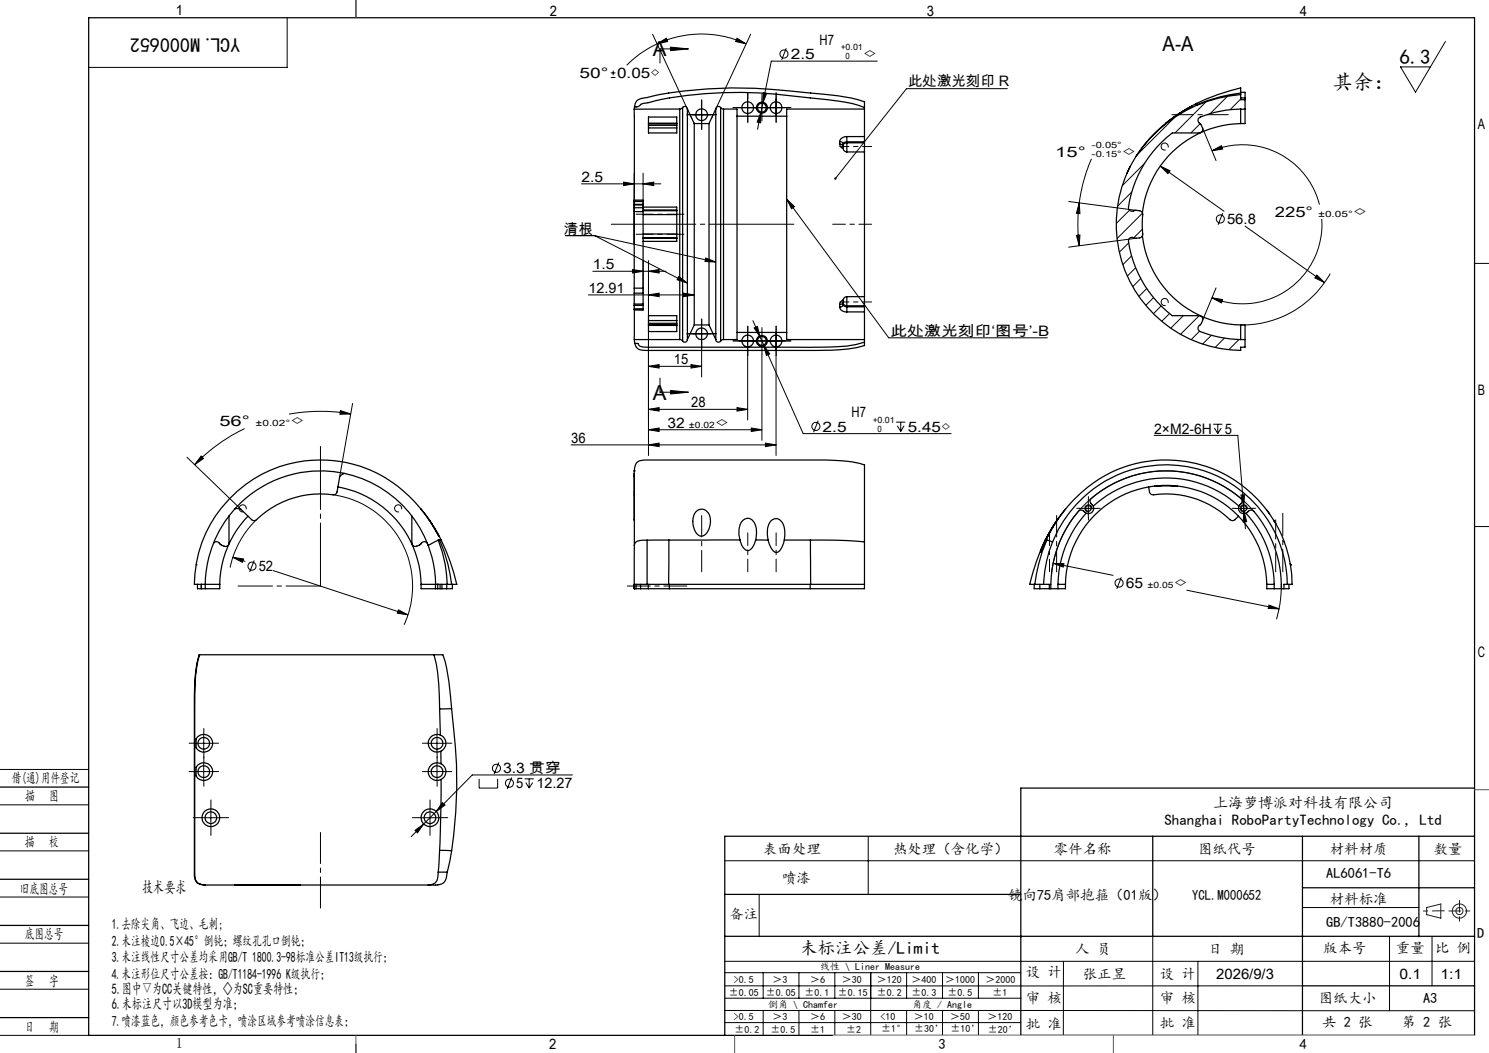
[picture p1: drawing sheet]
<svg xmlns="http://www.w3.org/2000/svg" width="420mm" height="297mm" viewBox="0 0 420 297" stroke-linecap="round" stroke-linejoin="round" font-family="sans-serif">
<g fill="none" stroke="#000" stroke-width=".28">
<path d="M100.4 0v5M81 5v14h-56M173 19.9v1.3M184.1 9.7l9.8 21.1M185.3 12.4l2.6-1.6 .4 .9zM185.3 12.4a29.7 29.7 0 0 1 25.2 0M185.3 12.4l-4.9 2.8-3.6 3.2M189.2 13.3l5 .5-5 .5zM194.2 13.8h-8v4M207.9 10.8l2.6 1.6-3-.7zM211.7 9.7l-9.8 21.1M221.8 13.6l-1.3 3.3"/>
<path d="M247.5 17.2h-29.9l-2.9 14.4M407.7 11.7l-8.4 14.3-4.3-7.1h8.5M172.3 21.9h1.3M172.3 20.6h1.3M195.4 32.4h5M197.9 29.9v5M208.4 30.4h13M210.9 27.9v5M214.7 31.6l-.1 3-1-.2zM214.7 31.6l-1 4.9M214.9 27.9v5M215.3 26.1l1 .2-1.1 2.8z"/>
<path d="M218.9 27.9v5M284.1 25h-28.4l-20.1 25.4M331.2 33.3l-10.5 10.4M338.5 34.9l-2.6 2.6M339.2 36.1l3.8 9.2M340.2 28.7l-8.8 8.8M346.2 27.2l-4.9 4.9M350 27.9l-3 3.1M164 51.9h22.4M175.9 51.4l3 .5-3 .4zM178.9 48.9v10.8M181.4 51.9l3-.5v.9z"/>
<path d="M181.4 48.9v10.8M221.9 56.2l2.2 2.1-.8 .6zM221.9 56.2l28.8 39.1h44.7M301.4 56.8l19.1 2.5M304.4 57.2l.2 3.1-1-.2zM304.4 57.2l-.4 6 .4 6.1M307.9 44.8l-1.5 3.7-.8 2.9-1.2 5.8M318.6 59.3l-3.7 3.7M319.2 54.1l-3.9 4M322.9 46l-6.2 6.3M327.3 46.8l18 12.8M327.3 46.8l2.7 1.4-.6 .8z"/>
<path d="M329.5 41.6a1 1 0 0 0-.9-1.3 1 1 0 0 0-1.1 1.1 1 1 0 0 0 1.3 .9M341.8 42.5l2.7-1.4 .3 .9zM341.8 42.5a22.4 22.4 0 0 1 30.4 15.2M159.5 66.5h8.2M167.2 76.5h20.7M167.7 66.5l26.2 13.3M167.7 66.5l34.2 7.4M178.4 76l3 .5-3 .5zM181.4 73.5v9.2M182.9 76.5l3-.5v1zM182.9 73.5v15.5M191.5 78l2.4 1.8-2.9-.9z"/>
<path d="M199.1 72.8l2.8 1.1-3-.1zM303.6 66.4l1-.1-.2 3zM318.4 68.5l-2.7 2.6M319.2 72.2l-2.5 2.4M320.3 75.5l-2.3 2.4M320.5 67.2l-19.1 2.5M321.8 78.6l-2.3 2.2M322.2 64.7l-2.4 2.4M322.3 60.1l-7.2 7.2M344.9 60.1l-1.3 3.3M351.2 63.8l22.4 15.9M371.4 77.6l2.2 2.1-2.7-1.3z"/>
<path d="M372.8 61.8a22.4 22.4 0 0 1-31 22.2M375.2 77.2a28.4 28.4 0 0 1-25.2 14.4M415.9 74.3h4.1M166 83.2h29.8M182.9 83.2l3-.5v1zM182.9 93.5v35M192.8 82.7l3 .5-3 .5zM195.4 94.2h5M197.9 91.6v5.1M197.9 98.3v8M208.4 96.2h13M210.9 93.7v5"/>
<path d="M212.4 90.4l2 4.6M212.7 92.5l.9-.4 .8 2.9zM214.4 95l1 2.3M214.9 93.7v5M214.9 99.9v24.3M215.4 97.3l1.7 2.5-.9 .5zM215.4 97.3l11.2 25h41.7M218.9 93.7v5M323.5 81.4l-2.2 2.2M325.4 84l-2.2 2.1M327.5 86.3l-2.1 2.2M329.5 85.4a1 1 0 0 0-.9-1.2 1 1 0 0 0-1.1 1.1 1 1 0 0 0 1.3 .8"/>
<path d="M329.9 88.4l-2.2 2.2M333.8 89l-3.5 3.5M338.2 89l-5.2 5.3M338.3 93.4l-2.3 2.4M341.7 94.6l-2.5 2.4M341.8 84l3 .5-.3 .9zM343 81.2l-3.8 9.2M345.4 95.4l-2.6 2.6M349.5 95.7l-2.9 2.9M96 115.8l3 1h-3.1zM99 116.8a50.3 50.3 0 0 0-17.5 0M99.4 113.8l-3.6 20.7"/>
<path d="M182.9 103.3l3-.5v1zM182.9 115.5l3-.5v1zM182.9 103.3h15M182.9 115.5h28M186.2 106.6v4h8M189.2 110.1l5 .5-5 .5zM194.9 102.8l3 .5-3 .5zM207.9 115l3 .5-3 .5zM210.9 100.3v18.2M218.9 100.3v28.2M230.8 118.6l-1.3 3.3M252.8 119.1h2.5"/>
<path d="M254.1 119.1v2.6M342.2 119.7h2.6M343.5 119.7v2.6M52.7 129l15.2 14.6M56.7 128.6l.7 .7-2.5 1.8zM69 120.9a48.9 48.9 0 0 0-14.1 10.2M93.9 139.6a26 26 0 0 1 20.1 36.6M161.1 125.5h57.8M182.9 121.2l3-.5v1zM182.9 125.5l3-.5v1zM182.9 121.2h32M211.9 120.7l3 .5-3 .5z"/>
<path d="M215.9 125l3 .5-3 .5zM253.1 120.1l1 1.6M255 120.1l-.9 1.6M325.5 122.8h23.6l1.7 19.8M342.5 120.7l1 1.6M344.5 120.7l-1 1.6M350 139.6h1l-.2 3zM65.7 157.2l3.4 1.1M65.7 157.2l3 .5-.3 .9zM69.4 143.6a1 1 0 0 0-.9-1.2 1 1 0 0 0-1 1.1 1 1 0 0 0 1.2 .9M71.7 158.1l-1.3 3.2M72.4 146.6a26.2 26.2 0 0 0-7.5 13.5"/>
<path d="M113.3 143.6a1 1 0 0 0-.9-1.2 1 1 0 0 0-1.1 1.1 1 1 0 0 0 1.3 .9M297.1 158.9l16.9 3.4M297.1 158.9l3 .1-.2 .9zM304.5 143.4h5M307 140.9v5M308 143.6a1 1 0 0 0-.9-1.2 1 1 0 0 0-1.1 1.1 1 1 0 0 0 1.3 .9M348.3 143.4h5M350.8 142.6l.1 1.6M350.8 140.9v5M350.9 144.2l.4 5M350.9 144.2l.7 2.9-.9 .1zM351.8 143.6a.99 .99 0 0 0-.9-1.2 .99 .99 0 0 0-1.1 1.1 .99 .99 0 0 0 1.3 .9"/>
<path d="M353.7 144.2a32.5 32.5 0 0 0-34.4-10 32.5 32.5 0 0 0-22.7 27.6M415.9 148.5h4.1M77 160.9l38.1 12.5M112.4 172l2.7 1.4-3-.4zM316.3 162.8l-1.3 3.3M334.8 166.5l26 5.2M357.9 170.7l2.9 1-3.1-.1zM361.4 164.8l-.4 5.8-1 4.1M0 217h25M55 209.7h5M55 217.6h5M57.5 207.1v5.1"/>
<path d="M57.5 215.2v4.9M120.8 209.7h5M120.8 217.6h5M123.3 207.1v5.1M123.3 215.2v4.9M135.1 219.7v2.6h5.3v-2.6M140.7 215l-1.3 3.3M144.4 219.3l-1.3 3.2M148 219.7h2.6M149.3 219.7v2.6M161.5 218.6h-28.3l-10.2 10.3M0 227h25"/>
<path d="M0 240h25M57 230.6h5M59.5 228.1v5M117.1 234.2l2.4-1.8-1.7 2.5zM118.8 230.6h5M119.5 232.4l-3.5 3.6M121.3 228.1v5M123 228.9l-3.5 3.5M124.8 226.4l.7 .7-2.5 1.8zM148.3 220.7l1 1.6M150.2 220.7l-.9 1.6M244.9 236v16.3"/>
<path d="M0 253h25M204.4 242.8h211.5M214.1 252.4v11.8M367.4 256h32.8M0 266h25M0 279h25M204.4 271.1h211.5M204.4 278.1h163M204.4 274.4h83.5M215.3 274.4v7.1M225.4 274.4v7.1M235.5 274.4v7.1"/>
<path d="M245.6 274.4v17.6M255.7 274.4v7.1M265.9 274.4v7.1M276 274.4v7.1M300 271.1l-.1 21M325.2 264.1v27.9M337.9 271.1v20.9M391.9 264.1v21M403.9 264.1v14M0 292h25M100.4 294.5v2.5M204.4 285l211.5 .1"/>
<path d="M204.4 288.4h83.5M204.5 281.5h83.5M215.3 285v7M225.4 285v7M235.5 285v7M255.7 285v7M265.9 285v7M276 285v7M287.9 292h128"/>
<circle cx="221.1" cy="15.2" r="1.15"/>
<circle cx="344.2" cy="61.8" r="1.15"/>
<circle cx="230.1" cy="120.3" r="1.15"/>
<circle cx="71.1" cy="159.7" r="1.15"/>
<circle cx="315.6" cy="164.4" r="1.15"/>
<circle cx="140" cy="216.7" r="1.15"/>
<circle cx="143.7" cy="220.9" r="1.15"/>
</g>
<g fill="none" stroke="#191924" stroke-width=".28">
<path d="M402.4 256l4-1v4l-4-1z"/>
<circle cx="411.7" cy="257" r="1"/>
<circle cx="411.7" cy="257" r="2"/>
</g>
<path d="M193.7 165.3h-16.8" fill="none" stroke="#000" stroke-width=".28" stroke-dasharray="30.5 1.3 1.3 1.3" stroke-dashoffset="24"/>
<path d="M245.9 63.2h-11M210.9 150.3v11M218.9 150.3v11M296 150.3v11" fill="none" stroke="#000" stroke-width=".28" stroke-dasharray="30.5 1.3 1.3 1.3" stroke-dashoffset="26.9"/>
<path d="M330.6 32.3h15.9M197.9 145.4v15.9M298 145.4v15.9" fill="none" stroke="#000" stroke-width=".28" stroke-dasharray="30.5 1.3 1.3 1.3" stroke-dashoffset="24.4"/>
<path d="M359.8 146.6v14.7" fill="none" stroke="#000" stroke-width=".28" stroke-dasharray="30.5 1.3 1.3 1.3" stroke-dashoffset="25.1"/>
<path d="M361.8 144.8v16.5" fill="none" stroke="#000" stroke-width=".28" stroke-dasharray="30.5 1.3 1.3 1.3" stroke-dashoffset="24.1"/>
<path d="M90.4 256.1v-21.3" fill="none" stroke="#000" stroke-width=".28" stroke-dasharray="30.5 1.3 1.3 1.3" stroke-dashoffset="21.7"/>
<path d="M179.4 60.4h13.5M179.4 66.1h13.5" fill="none" stroke="#000" stroke-width=".28" stroke-dasharray="30.5 1.3 1.3 1.3" stroke-dashoffset="25.6"/>
<path d="M172.4 63.2h51.5" fill="none" stroke="#000" stroke-width=".28" stroke-dasharray="30.5 1.3 1.3 1.3" stroke-dashoffset="6.6"/>
<path d="M236.9 41.3h9M236.9 85.2h9" fill="none" stroke="#000" stroke-width=".28" stroke-dasharray="30.5 1.3 1.3 1.3" stroke-dashoffset="27.9"/>
<path d="M90.4 165.3v-39.4" fill="none" stroke="#000" stroke-width=".28" stroke-dasharray="30.5 1.3 1.3 1.3" stroke-dashoffset="12.7"/>
<path d="M90.4 165.3h-23.2" fill="none" stroke="#000" stroke-width=".28" stroke-dasharray="30.5 1.3 1.3 1.3" stroke-dashoffset="20.8"/>
<path d="M195.8 34.9l-1.9-4.1M200 34.9l1.9-4.1" fill="none" stroke="#000" stroke-width=".28" stroke-dasharray="30.5 1.3 1.3 1.3" stroke-dashoffset="30.1"/>
<g fill="none" stroke="#000" stroke-width=".35">
<path d="M25 5h390.9v287h-390.9zM178.9 30.8v38.1M179 30.2a2.21 2.21 0 0 0 2-.9l.6-.2a109.3 109.3 0 0 1 42.1-2l12.7 1.4a26.4 26.4 0 0 1 7.4 1.8M179 30.2a2.3 2.3 0 0 1 2.2-2.5 116.1 116.1 0 0 1 41.5-2.1l6 .6a63.1 63.1 0 0 1 15.1 2.5v2.1M179 30.2l-.1 .6h12.8M182.9 36.1v1.4h8v-1.4M182.9 34.9v.4M182.9 34.7v-1.7h8v1.7M182.9 36.1h8M182.9 34.7v.2M182.9 35.3v.8M182.9 35.3h8"/>
<path d="M182.9 34.9h8M182.9 34.7h8M190.9 34.9v.4M190.9 34.7v.2M190.9 35.3v.8M191.7 30.8v65M192.5 30.3l-.8 .5M192.5 30.3a.73 .73 0 0 1 .9-.3 .73 .73 0 0 1 .5 .8M192.5 30.3v65.9M193.9 30.8v65M193.9 30.8l1.9 4.1M195.8 34.9v56.7"/>
<path d="M195.8 34.9h4.2M200 34.9v56.7M201.9 30.8v65M201.9 30.8l-1.9 4.1M203.3 30.3a.76 .76 0 0 0-.9-.2 .76 .76 0 0 0-.5 .7M203.3 30.3l.8 .5M203.3 30.3v65.9M204.1 30.8v65M204.1 30.8h3.8v2M207.9 32.8v61M207.9 32.8h14M221.9 32.8v61"/>
<path d="M236.9 39.9v.7M236.9 39.9a.88 .88 0 0 1 .9 .7M238.9 38.5a1.84 1.84 0 0 0-2 1.4M238.9 38.5v1.5M238.9 38.5h4.9M243.8 30.8v7.7M243.8 38.5v1.5M243.8 30.8h-21.9v2M328.8 34.9l3.3-2.6 4.3-2.4-3.1 1.7zM332 32.4a40.4 40.4 0 0 0-11.5 11.7M337.4 29.2l-5.3 3.1M337.4 29.2h.1"/>
<path d="M337.4 29.2l.1 .4M337.5 29.7a36.4 36.4 0 0 0-22.4 38 35.6 35.6 0 0 0 34.9 31.1v-.9h1.2v-6.3h-1.2M337.5 29.6v.1M349.9 24.8a62.2 62.2 0 0 0-12.5 4.4M350 26.2a43.1 43.1 0 0 0-12.5 3.4M350 26.7a41.1 41.1 0 0 0-12.5 3M350 30.8a29.6 29.6 0 0 0-10.1 1.7l-1.3 .5a1.25 1.25 0 0 0 .2 2.2l.4 .9a1.04 1.04 0 0 1-.9 1.4h-7.6a31.7 31.7 0 0 0-12.4 21.4 1.52 1.52 0 0 0 2 .4l1.2 .1a1.03 1.03 0 0 1 .8 1.1l-.1 2.1 .1 3.4a1.03 1.03 0 0 1-.8 1.1l-1.4 .1a1.06 1.06 0 0 0-1.2-.2 1.06 1.06 0 0 0-.6 1.1 32.4 32.4 0 0 0 12.4 20.9h7.6a1.02 1.02 0 0 1 .9 1.4l-.5 1.1a1.09 1.09 0 0 0-.8 1 1.09 1.09 0 0 0 .7 1 33.4 33.4 0 0 0 11.4 2.3M350 24.8v1.4M350 34.9a28.4 28.4 0 0 0-27.8 25.1M350 30.8v4.1M350 26h1.2M350 26.2v1.9h1.2"/>
<path d="M350 30.8h1.2M350 27.6h1.2M351.2 27.6v.5M351.2 26.1v1.5M351.2 28.1v6.8h-1.2M178.9 59.7v21.6M178.9 58.6v1.1M178.9 57.6v.2M178.9 56.8v-.4h2.5v.4M178.9 56.8v.8M178.9 57.8v.8M178.9 59.7h2.5"/>
<path d="M178.9 58.6h2.5M178.9 57.8h2.5M178.9 57.6h2.5M178.9 56.8h2.5M181.4 59.7v21.6M181.4 58.6v1.1M181.4 58.4h9.5v.9M181.4 57.6v.2M181.4 59.3h9.5M181.4 56.8v.8M181.4 57.8v.8M181.4 59.4h9.5"/>
<path d="M190.9 59.4v1.1M190.9 59.3v.1M236.9 40.6a.88 .88 0 0 1 .9 .7M236.9 40.6a1.54 1.54 0 0 0 1 1.4M237.8 41v.7a1.05 1.05 0 0 0 1.1 1.2M237.8 40.6v.4M238.9 40.3a.96 .96 0 0 0-1.1 .7M238.9 40l-.7 .1-.4 .5M238.9 40.3v2.6M238.9 42.9h4.9M238.9 40.3h4.9M238.9 40v.3"/>
<path d="M238.9 40h4.9M243.8 42.9v40.8M243.8 40.3v2.6M243.8 40v.3M318.7 47.1l-1 2M181.4 67.2h9.5M181.4 66h9.5M181.4 67.1h9.5M181.4 60.5h9.5M190.9 66v1.1M190.9 60.5v5.5M190.9 67.2v.9h-9.5"/>
<path d="M190.9 67.1v.1M322.2 66.5a28.4 28.4 0 0 0 27.8 25.1M178.9 81.3v1.4M178.9 85.8v.3M178.9 82.7v3.1M178.9 86.1v1.2M178.9 82.7h2.5M178.9 81.3h2.5M178.9 85.8h2.5M178.9 86.1h2.5M178.9 87.3h.1M178.9 87.5v8.1"/>
<path d="M181.4 87.1h-2.5v.4M181.4 81.3v1.4M181.4 87.1v.4h-2.5M181.4 85.8v.3M181.4 82.7v3.1M181.4 86.1v1M182.9 90.4v-1.4h8v1.4M182.9 91.2v.4M182.9 91.8v1.7h8v-1.7M182.9 90.4h8M182.9 91.2h8M182.9 90.4v.8"/>
<path d="M182.9 91.6v.2M182.9 91.6h8M182.9 91.8h8M190.9 91.2v.4M190.9 90.4v.8M190.9 91.6v.2M191.7 95.8l.8 .4M191.7 95.8h-12.8l.2 1.1M193.9 95.8a.73 .73 0 0 1-.5 .7 .73 .73 0 0 1-.9-.3M195.8 91.6h4.2M195.8 91.6l-1.9 4.2M200 91.6l1.9 4.2"/>
<path d="M201.9 95.8a.76 .76 0 0 0 .5 .7 .76 .76 0 0 0 .9-.3M204.1 95.8l-.8 .4M207.9 93.8v2h-3.8M207.9 93.8h14M221.9 93.8v2h21.9M236.9 86.6a1.66 1.66 0 0 0 2 1.4M236.9 85.9v.7M237.8 85.5a.96 .96 0 0 0 1.1 .8M237.8 85.9l.3 .4 .8 .2M237.8 85.9a.88 .88 0 0 1-.9 .7M237.8 85.2a.83 .83 0 0 1-.9 .7M237.8 85.5v.4"/>
<path d="M237.9 84.6a1.62 1.62 0 0 0-1 1.3M238.9 83.7a1.42 1.42 0 0 0-1.1 1.8M238.9 86.5v1.5M238.9 83.7v2.6M238.9 83.7h4.9M238.9 88h4.9M238.9 86.3h4.9M238.9 86.3v.2M238.9 86.5h4.9M243.8 96.5a31.7 31.7 0 0 1-10.1 1.4h-50a4.4 4.4 0 0 1-3.6-.6l-.1-.4h-.9M243.8 95.8v1.7a55 55 0 0 1-16.1 1.3h-43.9a5 5 0 0 1-4.3-.9l-.4-1M243.8 88v7.8"/>
<path d="M243.8 83.7v2.6M243.8 86.5v1.5M243.8 86.3v.2M350 91.6v4.2M350 95.8h1.2M95.3 137.3a28.4 28.4 0 0 1 23.5 27.5M97.2 133.5l-1.4 .8-.7 4.4a1.03 1.03 0 0 1-1.2 .9 26.2 26.2 0 0 0-21.9 7.2h-.7l-.3-.2-3.2-3.1-1.5-.1a32.5 32.5 0 0 1 54.5 10.4M178.9 132.8h.1M178.9 133.6v13.3M324 137.3l.2 1.4a.98 .98 0 0 0 1.2 .9 26.1 26.1 0 0 1 21.8 7.2h.8l1.4-1.2M325.6 137.1h6.6M64.6 145.5v7.6a1.02 1.02 0 0 1-1.4 1l-1.1-.6a1.07 1.07 0 0 0-.9-.7 1.07 1.07 0 0 0-1 .5"/>
<path d="M66.5 143.4a30.7 30.7 0 0 0-8.6 21.4M70 145.6a28.4 28.4 0 0 0-8 19.2M116.2 145.5v7.6a1 1 0 0 0 1.3 1l1.1-.6a1.06 1.06 0 0 1 1-.7 1.06 1.06 0 0 1 1 .5M118.8 143.6l2.5 3.4 2.5 4.2-2.5-4.2zM118.9 143.8a37.4 37.4 0 0 0-13-10.6l-.7-.3a35.7 35.7 0 0 0-50.4 31.9h2M120.8 146.2l3.6 6.1M120.8 153.8a32.1 32.1 0 0 1 2.1 11M123.6 152.4l-2.8 1.4M123.6 152.4a35.9 35.9 0 0 1 2.6 12.4M124 152.3l-.4 .1M124 152.3a43.1 43.1 0 0 1 3.4 12.5M124.4 152.3a58.1 58.1 0 0 1 4.4 12.5"/>
<path d="M124.4 152.3h-.4M178.9 153.8v12.2h.5M182.5 152.4v12.4M182.5 152.4h-1.2a1.9 1.9 0 0 0-2.4 1.4M188.7 152.3l-.1 12.5M188.7 152.3l-6.2 .1M196.3 144.4a2.32 2.32 0 0 1 2.5-.6 2.32 2.32 0 0 1 1.5 2.1 4.9 4.9 0 0 1-1.9 5.2 2.12 2.12 0 0 1-2.6-1.8 5.1 5.1 0 0 1 .5-4.9zM208.7 152.3h-20M208.7 152.3a3 3 0 0 0 2.3 3 2.53 2.53 0 0 0 1.8-1.9l.3-1.1M208.7 152.3a5.9 5.9 0 0 1 .8-5.5 2.12 2.12 0 0 1 2.3-.5 2.12 2.12 0 0 1 1.3 1.9 8 8 0 0 1 0 4.1M213.1 152.3h3.5M216.6 152.3a4.6 4.6 0 0 0 2.2 3.5 1.34 1.34 0 0 0 1.4-.8l1-2.7"/>
<path d="M216.6 152.3a6.1 6.1 0 0 1 .8-5.3 2.01 2.01 0 0 1 2-.7 2.01 2.01 0 0 1 1.5 1.5 7.8 7.8 0 0 1 .3 4.5M221.2 152.3h7.4M228.6 152.3l.1 12.5M228.6 152.3l10.3 .2 4.9 .4M243.8 152.9v-21.7a29.6 29.6 0 0 0-10.7-1.5h-50.6a2.78 2.78 0 0 0-3.3 1.4l-.3 1.7v21M243.8 152.9v11.9M293.6 155l-1.3 3.4-1.9 6.4h1.5M294.9 152.3l-1.4 3 1.4-3M294.9 152.3h.1M295 152.3l-1.5 3.5 1.6-3.5M295.1 152.3h.2M295.3 152.3l1.6 .6"/>
<path d="M295.3 152.3a46.3 46.3 0 0 0-3.4 12.5M296.9 152.9a34.3 34.3 0 0 1 38-21.3 34.3 34.3 0 0 1 28.2 33.2M296.9 152.9a36 36 0 0 0-2.5 11.9M298.5 146.3l-1.8 2.7-1.7 3.3M298.5 146.2l-3.6 6.1M298.5 146.3a36 36 0 0 1 52.9-8.5 35.9 35.9 0 0 1 8.2 9.5M298.5 146.3l-3.4 6M300.5 143.6l-2.3 3.2M306.4 144.7a30.5 30.5 0 0 0-8 20.1M308.4 142.8a30.5 30.5 0 0 1 41.1 0M351.4 144.7a30.5 30.5 0 0 1 8 20.1M357.3 143.9l.8 1.1"/>
<path d="M359.9 147.7l-.6-.9a33.7 33.7 0 0 1 4.7 12.5M362.2 152.7l.1 .3M363.9 158.9l.4 3.1 .2 2.8M55.7 164.8v1.2h1M56.8 164.8v1.2h5.2v-1.2M56.8 164.8h1.1M57.9 164.8h4.1M57.9 164.8v1.2M118.8 164.8h3.9M118.8 164.8v1.2h4.7M122.8 164.8v1.2M122.8 164.8h.7"/>
<path d="M123.5 164.8h2.7M123.5 166h.6M123.5 164.8h.1M123.5 164.8v1.2M124.1 166h.6M124.1 164.8v1.2M124.7 166h1.3M124.7 164.8v1.2M126 164.8v1.2M126.2 164.8h1.2M127.4 164.8h1.4M127.6 164.8v1.2h-1.6"/>
<path d="M179.4 166h1.3M179.4 164.8v1.2M180.7 166h2.1M180.7 164.8v1.2M182.5 164.8h6.1M182.5 164.8h-3.5v1.2M182.8 166h6M182.8 164.8v1.2M188.6 164.8h40.1M188.8 166h39.7M188.8 164.8v1.2M228.5 164.8v1.2"/>
<path d="M228.7 164.8h15.1M243.8 164.8v1.2h-15.3M291.7 164.8v1.2h1.6M291.9 164.8h2.5M293.3 166h2.7M293.3 164.8v1.2M294.4 164.8h1.6v1.2M296.4 166a31.8 31.8 0 0 1 8.1-22l.8-.1a1.88 1.88 0 0 0 2.9 .4 1.67 1.67 0 0 0-.5-2.4l-.2-.8a21.4 21.4 0 0 1 8.4-5.6 32.2 32.2 0 0 1 34.3 5.4 1.47 1.47 0 0 1-.7 1.8 1.57 1.57 0 0 0 .8 2.1 1.57 1.57 0 0 0 2.1-.8l.7-.1a22.5 22.5 0 0 1 5.9 9 32.6 32.6 0 0 1 2.4 13.1M298.4 164.8h2.1M298.4 164.8v1.2M300.5 164.8a28.4 28.4 0 0 1 28.4-27.9 28.4 28.4 0 0 1 28.4 27.9M300.5 164.8v1.2h-4.5"/>
<path d="M357.3 164.8h2.1M357.3 164.8v1.2h4.9M359.4 164.8v1.2M363.1 164.8h1.4M363.1 164.8h-.9v1.2M363.6 164.8v1.2h-1.4M56.3 184.7a34.6 34.6 0 0 0-1.3 10.8l-.1 50.6a2.97 2.97 0 0 0 1 3l2.1 .5M122.4 184.7a52 52 0 0 1 1.6 15.3M122.4 184.7h-66.1a32.4 32.4 0 0 0-1.5 11.5v48.6a5.7 5.7 0 0 0 .9 4.2l.2 .2a15.5 15.5 0 0 0 6 .4h4.4M122.4 184.7h2.5a24.4 24.4 0 0 1 1.7 7.5l.8 7.7M124 200l.2 7.3M127.4 199.9a139.8 139.8 0 0 1 0 40.1"/>
<path d="M127.4 199.9l-3.4 .1M55.8 215.8a2.5 2.5 0 0 1 3.6 .3 2.5 2.5 0 0 1-.5 3.6 2.5 2.5 0 0 1-3.6-.8v-2.5zM55.8 207.8a2.5 2.5 0 0 1 3.6 .3 2.5 2.5 0 0 1-.5 3.6 2.5 2.5 0 0 1-3.6-.8v-2.5zM124.2 207.3a2.5 2.5 0 0 0-3.4 2.4 2.5 2.5 0 0 0 3.6 2.2M124.2 207.3a2.51 2.51 0 0 1 1.6 2.3 2.51 2.51 0 0 1-1.4 2.3M124.4 211.9v3.5M124.4 215.4a2.5 2.5 0 0 0-3.6 2.3 2.5 2.5 0 0 0 3.6 2.1M124.4 215.4a2.49 2.49 0 0 1 1.4 2.2 2.49 2.49 0 0 1-1.4 2.2M124.4 219.8l-.4 20.1M0 222h25M0 235h25M124 239.9l-.4 6.1"/>
<path d="M124 239.9l3.4 .1M127.4 240l-1.2 6M325.2 235.9v28.2M367.4 235.9v56.1M400.2 235.9v28.3M415.9 235.9h-211.5v56.1M415.9 222.3h-128v69.7M0 248h25M66.3 249.6h18.5M66.3 249.6h.1M84.8 249.6h36M123.6 246a4.1 4.1 0 0 1-.8 3l-.8 .4-1.2 .2"/>
<path d="M123.6 246h2.6M126.2 246l-.1 .2a2.95 2.95 0 0 1-2.6 3.4h-2.7M204.4 252.3h83.5M367.4 250.4h48.5M0 261h25M0 274h25M204.4 264.1h211.5M367.4 278.1h48.5M0 287h25"/>
<circle cx="197.9" cy="32.4" r="1.65"/>
<circle cx="210.9" cy="30.4" r="1.65"/>
<circle cx="214.9" cy="30.4" r="1.25"/>
<circle cx="214.9" cy="30.4" r="1.56"/>
<circle cx="218.9" cy="30.4" r="1.66"/>
<circle cx="197.9" cy="94.2" r="1.65"/>
<circle cx="210.9" cy="96.2" r="1.65"/>
<circle cx="214.9" cy="96.2" r="1.24"/>
<circle cx="214.9" cy="96.2" r="1.54"/>
<circle cx="218.9" cy="96.2" r="1.66"/>
<circle cx="307" cy="143.4" r=".79"/>
<circle cx="350.8" cy="143.4" r=".81"/>
<circle cx="57.5" cy="209.6" r="1.65"/>
<circle cx="57.5" cy="217.6" r="1.65"/>
<circle cx="123.3" cy="217.6" r="1.65"/>
<circle cx="123.3" cy="209.6" r="1.65"/>
<circle cx="59.5" cy="230.7" r="1.65"/>
<circle cx="59.5" cy="230.6" r="2.5"/>
<circle cx="121.3" cy="230.6" r="2.5"/>
<circle cx="121.3" cy="230.7" r="1.65"/>
</g>
<path d="M407.4 256.9l-5.9 .1M408.7 256.9h6M411.7 253.9v6" fill="none" stroke="#191924" stroke-width=".28" stroke-dasharray="6.3 1.3 1.3 1.3" stroke-dashoffset="3"/>
<path d="M235 292h180.9" fill="none" stroke="#c0c0c0" stroke-width=".28"/>
<path d="M100.4 0v5M415.9 222.7h4.1M100.4 292v5M207.2 292v5M314 292v5" fill="none" stroke="#00f" stroke-width=".28"/>
<path d="M406.4 255h.1" fill="none" stroke="#0ff" stroke-width=".28"/>
<g fill="none" stroke="#000" stroke-width=".28" stroke-dasharray="30.5 1.3 1.3 1.3">
<path d="M195.4 32.3h-1.6M197.9 29.8v-1.6M197.9 34.8v1.7M200.4 32.3h1.7M208.4 30.3h-1.6M210.9 27.8v-1.6M210.9 32.8v1.7M212.4 30.3h-1.2M213.4 30.3h1.7M214.9 27.8v-1.2M214.9 32.8v1.3M216.4 30.3h-1.6"/>
<path d="M217.4 30.3h1.3M218.9 27.8v-1.6M218.9 32.8v1.7M221.4 30.3h1.7M195.4 94.1h-1.6M197.9 91.6v-1.6M197.9 96.6v1.7M200.4 94.1h1.7M208.4 96.1h-1.6M210.9 93.6v-1.6M210.9 98.6v1.7M212.4 96.1h-1.2"/>
<path d="M213.4 96.1h1.7M214.9 93.6v-1.2M214.9 98.6v1.3M216.4 96.1h-1.6M217.4 96.1h1.3M218.9 93.6v-1.6M218.9 98.6v1.7M221.4 96.1h1.7M304.5 143.4h-.8M307 140.9v-.8M307 145.9v.8M309.5 143.4h.8"/>
<path d="M348.4 143.4h-.8M350.9 140.9v-.8M350.9 145.9v.8M353.4 143.4h.8M55 209.6h-1.7M55 217.6h-1.7M57.5 207.1v-1.6M57.5 212.1v1.7M57.5 215.1v-1.6M60 209.6h1.6M60 217.6h1.6M120.8 209.6h-1.7"/>
<path d="M120.8 217.6h-1.7M123.3 207.1v-1.6M123.3 212.1v1.7M123.3 215.1v-1.6M125.8 209.6h1.6M125.8 217.6h1.6M57 230.6h-2.5M57.5 220.1v1.7M59.5 228.1v-2.5M59.5 233.1v2.5M62 230.6h2.5M118.8 230.6h-2.5"/>
<path d="M121.3 228.1v-2.5M121.3 233.1v2.5M123.3 220.1v1.7M123.8 230.6h2.5"/>
</g>
<g fill="#000">
<path d="M185.3 12.4l3-.7-.4-.9zM207.9 10.8l-.4 .9 3 .7z"/>
<path d="M189.2 13.3l5 .5-5 .5zM189.2 110.1l5 .5-5 .5z"/>
<path d="M175.9 51.4l3 .5-3 .4zM181.4 51.9l3-.5v.9z"/>
<path d="M221.9 56.2l2.2 2.1-.8 .6zM191.5 78l2.4 1.8-2.9-.9zM199.1 72.8l2.8 1.1-3-.1zM235.4 50.1v.5l.2-.2-.2 .2a.34 .34 0 0 0 .5 0 .34 .34 0 0 0 0-.5 .34 .34 0 0 0-.5 0z"/>
<path d="M178.4 76l3 .5-3 .5zM182.9 76.5l3-.5v1z"/>
<path d="M56.7 128.6l-1.8 2.5 2.5-1.8zM96 115.8l-.1 1h3.1zM112.4 172l-.3 1 3 .4zM65.7 157.2l2.7 1.4 .3-.9zM350.9 144.2l-.2 3 .9-.1zM350 139.6l.8 3 .2-3zM357.9 170.7l-.2 .9 3.1 .1zM297.1 158.9l2.8 1 .2-.9zM214.7 31.6l-1.1 2.8 1 .2zM215.3 26.1l-.1 3 1.1-2.8zM182.9 103.3l3-.5v1zM194.9 102.8l3 .5-3 .5zM182.9 115.5l3-.5v1zM207.9 115l3 .5-3 .5zM182.9 83.2l3-.5v1zM192.8 82.7l3 .5-3 .5zM212.7 92.5l1.7 2.5-.8-2.9zM215.4 97.3l.8 3 .9-.5zM303.6 66.4l.8 2.9 .2-3zM304.4 57.2l-.8 2.9 1 .2zM371.4 77.6l-.5 .8 2.7 1.3zM327.3 46.8l2.1 2.2 .6-.8zM341.8 84l2.7 1.4 .3-.9zM341.8 42.5l3-.5-.3-.9zM117.1 234.2l.7 .7 1.7-2.5zM124.8 226.4l-1.8 2.5 2.5-1.8z"/>
<path d="M211.9 120.7l3 .5-3 .5zM182.9 121.2l3-.5v1zM215.9 125l3 .5-3 .5zM182.9 125.5l3-.5v1z"/>
<path d="M363.8 159.3a.2 .2 0 0 1 .4 0 .2 .2 0 0 1-.4 0zM363.8 159.3a.2 .2 0 0 1 .4 0 .2 .2 0 0 1-.4 0z"/>
<circle cx="55.3" cy="159.3" r=".17"/>
</g>
<g font-size="5.8">
<text x="184.1" y="15.8">A</text>
<text x="327.9" y="14.3">A-A</text>
<text x="394.8" y="18">6.3</text>
<text x="375.8" y="25.2">其余：</text>
<text x="184.1" y="112.7">A</text>
</g>
<text font-size="5.6" x="67.7" y="10.6" transform="rotate(-180 67.7 10.6)">YCL.M000652</text>
<text font-size="4.9" x="225.7" y="269">未标注公差/Limit</text>
<text font-size="4.7" x="40.1" y="251.8">技术要求</text>
<g font-size="4.2">
<text x="342.2" y="227.9">上海萝博派对科技有限公司</text>
<text x="328.5" y="232.8">Shanghai RoboPartyTechnology Co., Ltd</text>
<text x="31.5" y="280.4">5.图中▽为CC关键特性，◇为SC重要特性；</text>
<text x="31.5" y="284.7">6.未标注尺寸以3D模型为准；</text>
</g>
<g font-size="4.1">
<text x="49.6" y="4.3">1</text>
<text x="155.1" y="4.6">2</text>
<text x="261.4" y="4.6">3</text>
<text x="366.6" y="4.6">4</text>
<text x="223" y="16.7">2.5</text>
<text x="231.2" y="12.6">H7</text>
<text x="243.4" y="16.7">◇</text>
<text x="163.5" y="22">50° 0.05◇</text>
<text x="256.2" y="24.4">此处激光刻印 R</text>
<text x="416.9" y="36.3">A</text>
<text x="297.7" y="44.2">15°</text>
<text x="316.4" y="44.2">◇</text>
<text x="164" y="51.3">2.5</text>
<text x="159.1" y="65.9">清根</text>
<text x="346.1" y="63.2">56.8</text>
<text x="359.6" y="61.2">225°</text>
<text x="381.6" y="61.2">◇</text>
<text x="167.2" y="75.9">1.5</text>
<text x="166" y="82.6">12.91</text>
<text x="251.2" y="94.7">此处激光刻印‘图号’-B</text>
<text x="190.1" y="102.7">15</text>
<text x="416.9" y="111.3">B</text>
<text x="195" y="114.9">28</text>
<text x="240.2" y="117.6">H7</text>
<text x="61.9" y="120.3">56°</text>
<text x="81.9" y="120.3">◇</text>
<text x="161.1" y="124.9">36</text>
<text x="188.2" y="120.6">32</text>
<text x="201.7" y="120.6">◇</text>
<text x="232" y="121.7">2.5</text>
<text x="256.1" y="121.7">5.45◇</text>
<text x="325.6" y="122.3">2×M2-6H</text>
<text x="345.5" y="122.3">5</text>
<text x="73" y="161.1">52</text>
<text x="317.6" y="165.9">65</text>
<text x="331" y="165.9">◇</text>
<text x="416.9" y="185.3">C</text>
<text x="3.3" y="220.9">借(通)用件登记</text>
<text x="141.9" y="218.1">3.3 贯穿</text>
<text x="7.1" y="226">描</text>
<text x="13.9" y="226">图</text>
<text x="145.6" y="222.3">5</text>
<text x="151.3" y="222.3">12.27</text>
<text x="7" y="238.9">描</text>
<text x="13.8" y="238.9">校</text>
<text x="215.3" y="240.8">表面处理</text>
<text x="251.9" y="240.8">热处理（含化学）</text>
<text x="297.3" y="240.8">零件名称</text>
<text x="337.9" y="240.8">图纸代号</text>
<text x="375.1" y="240.8">材料材质</text>
<text x="404.4" y="240.8">数量</text>
<text x="220.6" y="249">喷漆</text>
<text x="374.1" y="247.7">AL6061-T6</text>
<text x="5.6" y="252">旧底图总号</text>
<text x="284.4" y="253.7">镜向75肩部抱箍（01版）</text>
<text x="336.3" y="253.7">YCL.M000652</text>
<text x="375.1" y="254.9">材料标准</text>
<text x="31.5" y="261.9">1.去除尖角、飞边、毛刺;</text>
<text x="205.7" y="259.3">备注</text>
<text x="374.1" y="261.4">GB/T3880-2006</text>
<text x="7" y="265">底图总号</text>
<text x="31.5" y="266.7">2.未注棱边0.5×45°倒钝；螺纹孔孔口倒钝；</text>
<text x="303.3" y="269">人 员</text>
<text x="340.8" y="269">日 期</text>
<text x="373.2" y="268.7">版本号</text>
<text x="393.7" y="268.7">重量</text>
<text x="404.8" y="268.7">比 例</text>
<text x="416.7" y="264.6">D</text>
<text x="31.5" y="271.5">3.未注线性尺寸公差均采用GB/T 1800.3-98标准公差IT13级执行；</text>
<text x="289.3" y="275.5">设 计</text>
<text x="7" y="278">签</text>
<text x="13.8" y="278">字</text>
<text x="31.5" y="276.2">4.未注形位尺寸公差按：GB/T1184-1996 K级执行；</text>
<text x="305.4" y="276">张正昱</text>
<text x="327.2" y="276">设 计</text>
<text x="343.1" y="276">2026/9/3</text>
<text x="394.8" y="276">0.1</text>
<text x="406.3" y="276">1:1</text>
<text x="289.3" y="283">审 核</text>
<text x="327.2" y="282.9">审 核</text>
<text x="372" y="283">图纸大小</text>
<text x="401.4" y="283">A3</text>
<text x="7" y="291">日</text>
<text x="13.8" y="291">期</text>
<text x="31.5" y="289.4">7.喷漆蓝色，颜色参考色卡，喷涂区域参考喷涂信息表；</text>
<text x="289.3" y="290.1">批 准</text>
<text x="327.2" y="290">批 准</text>
<text x="373" y="289.8">共 2 张</text>
<text x="395.4" y="289.8">第 2 张</text>
<text x="49.6" y="295.6">1</text>
<text x="154.9" y="296">2</text>
<text x="264.7" y="296">3</text>
<text x="366.6" y="296">4</text>
</g>
<g font-size="2.8">
<text x="231.3" y="273.6">线性 \ Liner Measure</text>
<text x="205.6" y="280.8">±0.05</text>
<text x="207" y="277.2">&gt;0.5</text>
<text x="216" y="280.8">±0.05</text>
<text x="217.9" y="277.2">＞3</text>
<text x="227" y="280.8">±0.1</text>
<text x="228.5" y="277.2">＞6</text>
<text x="236.3" y="280.8">±0.15</text>
<text x="237.5" y="277.2">＞30</text>
<text x="247.4" y="277.2">＞120</text>
<text x="247.4" y="280.8">±0.2</text>
<text x="257.1" y="277.2">＞400</text>
<text x="257.1" y="280.8">±0.3</text>
<text x="266.6" y="277.2">＞1000</text>
<text x="267.3" y="280.8">±0.5</text>
<text x="278" y="277.2">＞2000</text>
<text x="279.9" y="280.8">±1</text>
<text x="207" y="287.8">&gt;0.5</text>
<text x="216.6" y="284.3">倒角 \ Chamfer</text>
<text x="217.9" y="287.8">＞3</text>
<text x="228.5" y="287.8">＞6</text>
<text x="237.5" y="287.8">＞30</text>
<text x="248.4" y="287.8">&lt;10</text>
<text x="257.3" y="284.3">角度 / Angle</text>
<text x="257.8" y="287.8">＞10</text>
<text x="268" y="287.8">＞50</text>
<text x="278.5" y="287.8">＞120</text>
<text x="207.1" y="291.3">±0.2</text>
<text x="217.3" y="291.3">±0.5</text>
<text x="228.5" y="291.3">±1</text>
<text x="238.7" y="291.3">±2</text>
<text x="248.6" y="291.1">±1°</text>
<text x="257.8" y="291.1">±30’</text>
<text x="268.1" y="291.1">±10’</text>
<text x="278.6" y="291.2">±20’</text>
</g>
<g font-size="2.4">
<text x="237.3" y="14.2">+0.01</text>
<text x="238.5" y="16.7">0</text>
<text x="307.9" y="41.8">-0.05°</text>
<text x="307.9" y="44.2">-0.15°</text>
<text x="371.8" y="61.2">±0.05°</text>
<text x="246.3" y="119.3">+0.01</text>
<text x="72.1" y="120.3">±0.02°</text>
<text x="194.3" y="120.6">±0.02</text>
<text x="247.5" y="121.7">0</text>
<text x="323.7" y="165.9">±0.05</text>
</g>
</svg>
